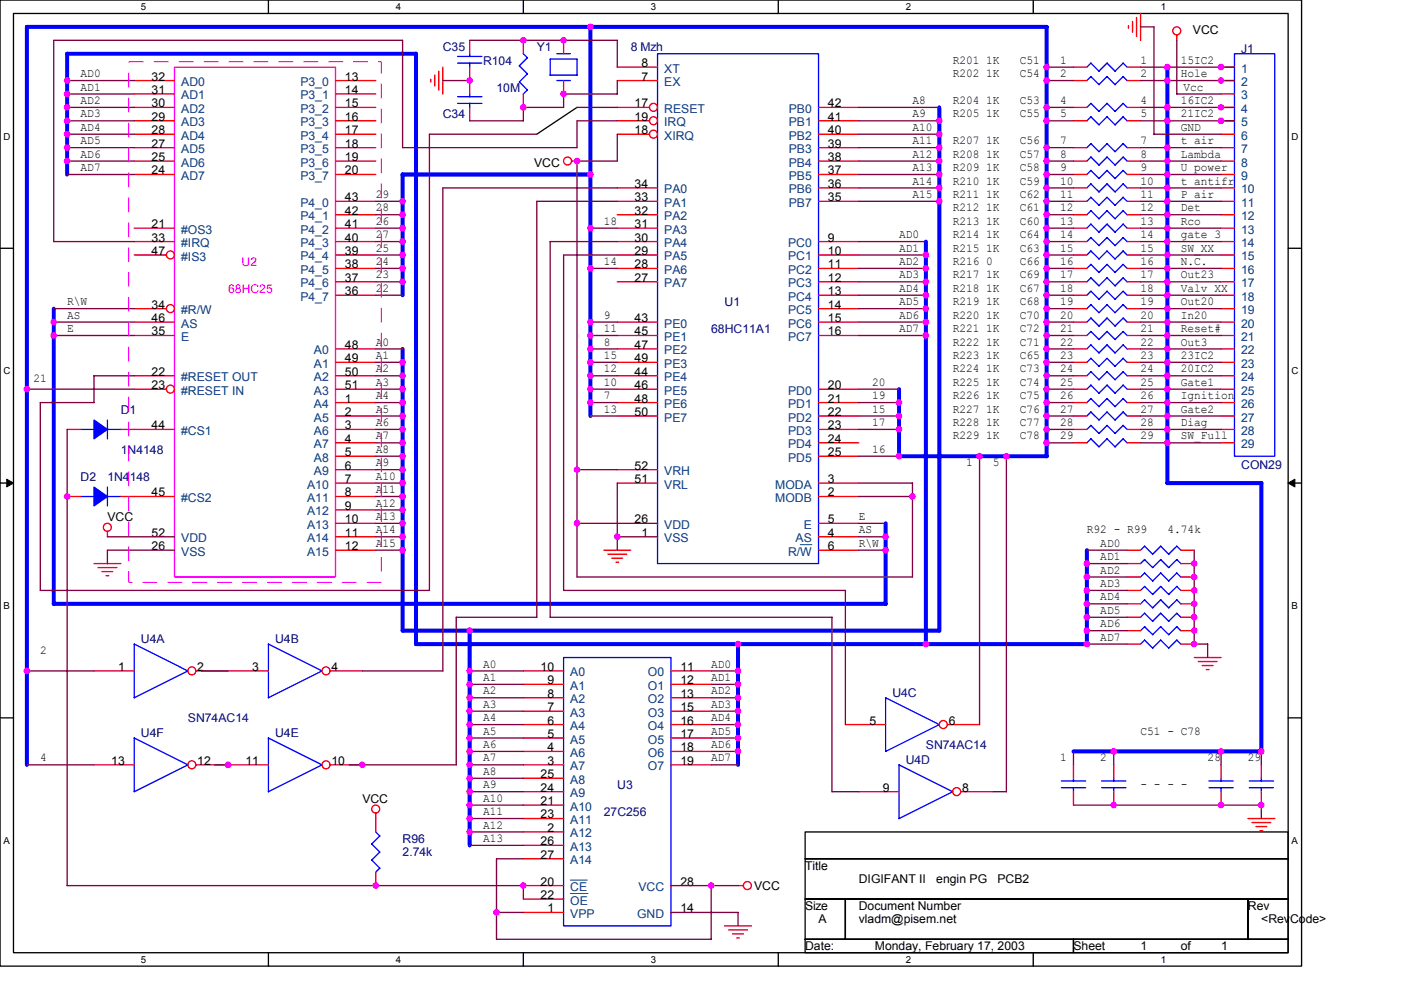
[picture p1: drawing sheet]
<svg xmlns="http://www.w3.org/2000/svg" width="297mm" height="210mm" viewBox="0 0 297 210" stroke-linecap="round" stroke-linejoin="round" font-family="sans-serif">
<path d="M0 0h276v204.8h-276zM2.9 2.9h270.2v199.1h-270.2z" fill="none" stroke="#000" stroke-width=".28"/>
<g fill="#fff">
<path d="M29.9 .3h1.1v2.3h-1.1z"/>
<path d="M29.9 202.3h1.1v2.3h-1.1z"/>
</g>
<path d="M56.9 0v2.9M56.9 202v2.8" fill="none" stroke="#000" stroke-width=".28"/>
<g fill="#fff">
<path d="M83.9 .3h1.2v2.3h-1.2z"/>
<path d="M83.9 202.3h1.2v2.3h-1.2z"/>
</g>
<path d="M111 0v2.9M111 202v2.8" fill="none" stroke="#000" stroke-width=".28"/>
<g fill="#fff">
<path d="M138 .3h1.1v2.3h-1.1z"/>
<path d="M138 202.3h1.1v2.3h-1.1z"/>
</g>
<path d="M165 0v2.9M165 202v2.8" fill="none" stroke="#000" stroke-width=".28"/>
<g fill="#fff">
<path d="M192 .3h1.2v2.3h-1.2z"/>
<path d="M192 202.3h1.2v2.3h-1.2z"/>
</g>
<path d="M219.1 0v2.9M219.1 202v2.8" fill="none" stroke="#000" stroke-width=".28"/>
<g fill="#fff">
<path d="M246.1 .3h1.1v2.3h-1.1z"/>
<path d="M246.1 202.3h1.1v2.3h-1.1z"/>
<path d="M.7 27.7h1.5v2.3h-1.5z"/>
<path d="M273.8 27.7h1.5v2.3h-1.5z"/>
<path d="M.7 77.5h1.5v2.3h-1.5z"/>
<path d="M273.8 77.5h1.5v2.3h-1.5z"/>
</g>
<path d="M0 52.6h2.9M273.1 52.6h2.9" fill="none" stroke="#000" stroke-width=".28"/>
<g fill="#fff">
<path d="M.7 127.3h1.4v2.3h-1.4z"/>
<path d="M273.8 127.3h1.4v2.3h-1.4z"/>
</g>
<path d="M0 102.4h2.9M273.1 102.4h2.9" fill="none" stroke="#000" stroke-width=".28"/>
<g fill="#000" stroke="#000" stroke-width=".21">
<path d="M1.4 101.6l1.5 .8-1.5 .8z" fill-rule="evenodd"/>
<path d="M273.1 102.4l1.4-.8v1.6z" fill-rule="evenodd"/>
</g>
<g fill="#fff">
<path d="M.7 177.1h1.4v2.3h-1.4z"/>
<path d="M273.8 177.1h1.4v2.3h-1.4z"/>
</g>
<path d="M122.4 22.8l-8.6 5.7M0 152.2h2.9M273.1 152.2h2.9M170.7 176.4h102.4v5.7h-102.4zM170.7 182.1h102.4v8.5h-102.4zM170.7 190.6h8.5v8.5h-8.5zM170.7 199.1h56.9v2.9h-56.9zM179.2 190.6h85.4v8.5h-85.4zM227.6 199.1h45.5v2.9h-45.5zM264.6 190.6h8.5v8.5h-8.5z" fill="none" stroke="#000" stroke-width=".28"/>
<g fill="none" stroke="#f00" stroke-width=".28">
<path d="M28.5 17.1h8.5M28.5 19.9h8.5M71.1 17.1h8.6M71.1 19.9h8.6M91.3 16.8v.6M92.2 15.9v2.3M93 15.1v4M93.9 14.2v5.7M99.6 8.5v2.9M99.6 14.2v5.7M111 8.5v2.9M111 19.9v2.9"/>
<path d="M119.5 8.5v2.9M119.5 17.1v2.8M130.9 17.1h8.5M130.9 14.2h8.5M227.6 17.1h2.8M227.6 14.2h2.8M239 17.1h2.8M239 14.2h2.8M239.3 5.4v.6M240.1 4.5v2.3M241 3.7v4M241.8 2.9v5.7"/>
<path d="M249.5 7.4v1.2M258.9 17.1h2.8M258.9 19.9h2.8M258.9 14.2h2.8M28.5 34.2h8.5M28.5 22.8h8.5M28.5 25.6h8.5M28.5 28.5h8.5M28.5 31.3h8.5M28.5 37h8.5M71.1 34.2h8.6M71.1 22.8h8.6"/>
<path d="M71.1 25.6h8.6M71.1 28.5h8.6M71.1 31.3h8.6M71.1 37h8.6M99.6 22.8v2.8M121.2 34.2h1.2M130.9 22.8h6.8M130.9 25.6h6.8M130.9 28.5h6.8M130.9 39.8h8.5M173.5 34.2h8.6M173.5 22.8h8.6"/>
<path d="M173.5 25.6h8.6M173.5 28.5h8.6M173.5 31.3h8.6M173.5 37h8.6M173.5 39.8h8.6M227.6 34.2h2.8M227.6 22.8h2.8M227.6 25.6h2.8M227.6 31.3h2.8M227.6 37h2.8M227.6 39.8h2.8M239 34.2h2.8"/>
<path d="M239 22.8h2.8M239 25.6h2.8M239 31.3h2.8M239 37h2.8M239 39.8h2.8M258.9 34.2h2.8M258.9 22.8h2.8M258.9 25.6h2.8M258.9 28.5h2.8M258.9 31.3h2.8M258.9 37h2.8M258.9 39.8h2.8"/>
<path d="M28.5 51.2h8.5M28.5 54.1h6.8M28.5 48.4h8.5M71.1 51.2h8.6M71.1 54.1h8.6M71.1 42.7h8.6M71.1 45.5h8.6M71.1 48.4h8.6M71.1 56.9h8.6M71.1 59.8h8.6M130.9 51.2h8.5M130.9 54.1h8.5"/>
<path d="M130.9 42.7h8.5M130.9 45.5h8.5M130.9 48.4h8.5M130.9 56.9h8.5M130.9 59.8h8.5M173.5 51.2h8.6M173.5 54.1h8.6M173.5 42.7h8.6M173.5 56.9h8.6M173.5 59.8h8.6M227.6 51.2h2.8M227.6 54.1h2.8"/>
<path d="M227.6 42.7h2.8M227.6 45.5h2.8M227.6 48.4h2.8M227.6 56.9h2.8M227.6 59.8h2.8M239 51.2h2.8M239 54.1h2.8M239 42.7h2.8M239 45.5h2.8M239 48.4h2.8M239 56.9h2.8M239 59.8h2.8"/>
<path d="M258.9 51.2h2.8M258.9 54.1h2.8M258.9 42.7h2.8M258.9 45.5h2.8M258.9 48.4h2.8M258.9 56.9h2.8M258.9 59.8h2.8M28.5 79.7h8.5M28.5 71.1h8.5M28.5 68.3h8.5M28.5 65.4h6.8M71.1 79.7h8.6"/>
<path d="M71.1 62.6h8.6M71.1 74h8.6M71.1 76.8h8.6M130.9 79.7h8.5M130.9 71.1h8.5M130.9 68.3h8.5M130.9 74h8.5M130.9 76.8h8.5M173.5 62.6h8.6M173.5 71.1h8.6M173.5 68.3h8.6M173.5 65.4h8.6"/>
<path d="M227.6 79.7h2.8M227.6 62.6h2.8M227.6 71.1h2.8M227.6 68.3h2.8M227.6 65.4h2.8M227.6 74h2.8M227.6 76.8h2.8M239 79.7h2.8M239 62.6h2.8M239 71.1h2.8M239 68.3h2.8M239 65.4h2.8"/>
<path d="M239 74h2.8M239 76.8h2.8M258.9 79.7h2.8M258.9 62.6h2.8M258.9 71.1h2.8M258.9 68.3h2.8M258.9 65.4h2.8M258.9 74h2.8M258.9 76.8h2.8M14.2 91h2.9M25.6 91h11.4M28.5 82.5h6.8"/>
<path d="M71.1 82.5h8.6M71.1 91h8.6M71.1 96.7h8.6M71.1 99.6h8.6M71.1 85.4h8.6M71.1 88.2h8.6M71.1 93.9h8.6M130.9 82.5h8.5M130.9 99.6h8.5M130.9 85.4h8.5M130.9 88.2h8.5M173.5 82.5h8.6"/>
<path d="M173.5 91h8.6M173.5 96.7h8.6M173.5 85.4h8.6M173.5 88.2h8.6M173.5 93.9h8.6M227.6 82.5h2.8M227.6 91h2.8M227.6 85.4h2.8M227.6 88.2h2.8M227.6 93.9h2.8M239 82.5h2.8M239 91h2.8"/>
<path d="M239 85.4h2.8M239 88.2h2.8M239 93.9h2.8M258.9 82.5h2.8M258.9 91h2.8M258.9 85.4h2.8M258.9 88.2h2.8M258.9 93.9h2.8M14.2 105.3h2.9M19.9 119.5h5.7M22.8 112.7v1.1M25.6 105.3h11.4"/>
<path d="M37 113.8h.1M37 116.6h.1M71.1 116.6h8.6M71.1 105.3h8.6M71.1 102.4h8.6M71.1 108.1h8.6M71.1 111h8.6M71.1 113.8h8.6M128 116.6h5.7M128.9 117.5h4M129.7 118.4h2.3M130.6 119.2h.6"/>
<path d="M130.9 102.4h8.5M139.4 111h.1M139.4 113.8h.1M173.5 116.6h8.6M173.5 105.3h8.6M173.5 102.4h8.6M173.5 111h8.6M173.5 113.8h8.6M239 116.6h2.8M239 119.5h2.8M250.4 116.6h2.8M250.4 119.5h2.8"/>
<path d="M20.8 120.3h4M21.6 121.2h2.3M22.5 122.1h.6M239 125.2h2.8M239 122.3h2.8M239 136.6h2.8M239 133.7h2.8M239 130.9h2.8M239 128h2.8M250.4 125.2h2.8M250.4 122.3h2.8M250.4 136.6h2.8"/>
<path d="M250.4 133.7h2.8M250.4 130.9h2.8M250.4 128h2.8M253.2 139.4h5.7M19.9 142.3h8.6M41.5 142.3h15.4M70 142.3h6.8M111 142.3h8.5M111 145.1h8.5M111 147.9h8.5M111 150.8h8.5M111 153.6h8.5"/>
<path d="M111 156.5h8.5M111 159.3h8.5M142.3 142.3h8.5M142.3 145.1h8.5M142.3 147.9h8.5M142.3 150.8h8.5M142.3 153.6h8.5M142.3 156.5h8.5M142.3 159.3h8.5M179.2 153.6h8.6M200.9 153.6h6.8M254.1 140.3h4"/>
<path d="M254.9 141.1h2.3M255.8 142h.5M19.9 162.2h8.6M41.5 162.2h15.4M70 162.2h6.8M79.7 172.4v4M111 173.5h8.5M111 162.2h8.5M111 165h8.5M111 167.9h8.5M111 170.7h8.5M111 176.4h8.5"/>
<path d="M111 179.2h8.5M142.3 162.2h8.5M182.1 167.9h8.5M203.7 167.9h6.8M227.6 162.2v2.8M227.6 167.9v2.8M236.1 162.2v2.8M236.1 167.9v2.8M258.9 162.2v2.8M258.9 167.9v2.8M264.6 173.5h5.7M265.4 174.4h4"/>
<path d="M266.3 175.2h2.3M267.1 176.1h.6M267.4 162.2v2.8M267.4 167.9v2.8M79.7 184.9v2.9M111 187.8h8.5M111 182.1h8.5M111 190.6h8.5M111 193.5h8.5M142.3 187.8h.1M142.3 193.5h.1M153.6 196.3h5.7"/>
<path d="M154.5 197.2h4M155.3 198h2.3M156.2 198.9h.6M156.5 187.8h1.1"/>
<circle cx="249.5" cy="6.5" r=".84"/>
<circle cx="120.3" cy="34.1" r=".84"/>
<circle cx="138.5" cy="25.6" r=".84"/>
<circle cx="138.5" cy="28.4" r=".84"/>
<circle cx="138.5" cy="22.8" r=".84"/>
<circle cx="36.1" cy="54.1" r=".84"/>
<circle cx="36.1" cy="65.4" r=".84"/>
<circle cx="36.1" cy="82.5" r=".84"/>
<circle cx="22.8" cy="111.8" r=".84"/>
<circle cx="40.7" cy="142.2" r=".84"/>
<circle cx="69.1" cy="142.2" r=".84"/>
<circle cx="200" cy="153.6" r=".84"/>
<circle cx="40.7" cy="162.2" r=".84"/>
<circle cx="69.1" cy="162.2" r=".84"/>
<circle cx="79.7" cy="171.5" r=".84"/>
<circle cx="202.8" cy="167.8" r=".84"/>
<circle cx="158.5" cy="187.8" r=".84"/>
</g>
<path d="M37 14.2h34.1v108.1h-34.1z" fill="none" stroke="#f0f" stroke-width=".28"/>
<g fill="none" stroke="#00f" stroke-width=".28">
<path d="M97 13.4h5.2M97 12h5.2M99.6 11.4v.6M99.6 13.4v.8M99.6 19.9v.6M110.1 14l1.7 1.7M111 11.4l.8 .9M111.8 12.2l-1.7 1.8M111.8 15.7l-1.7 1.7 1.7 1.7M111.8 19.1l-.9 .8M116.6 12.5h5.7l.1 3.4h-5.8v-3.4M118.1 17.1h2.8"/>
<path d="M118.1 11.4h2.8M139.4 11.4h34.1v108.1h-34.1zM230.4 17.1l.9-.9 1.7 1.7M231.3 13.4l-.9 .8M233 17.9l1.7-1.7 1.7 1.7M234.7 13.4l-1.7 1.7-1.7-1.7M238.1 13.4l.9 .8M238.1 13.4l-1.7 1.7-1.7-1.7M239 17.1l-.9-.9-1.7 1.7M261.7 11.4h8.6v85.3h-8.6zM97 21.9h5.2M97 20.5h5.2"/>
<path d="M99.6 21.9v.9M230.4 37l.9-.9 1.7 1.8 1.7-1.8 1.7 1.8 1.7-1.8 .9 .9M230.4 34.2l.9-.9 1.7 1.7M230.4 25.6l.9-.8 1.7 1.7M231.3 30.4l-.9 .9M231.3 39l-.9 .8M231.3 21.9l-.9 .9M233 35l1.7-1.7 1.7 1.7M233 26.5l1.7-1.7 1.7 1.7M234.7 30.4l-1.7 1.8-1.7-1.7M234.7 39l-1.7 1.7-1.7-1.7M234.7 21.9l-1.7 1.7-1.7-1.7"/>
<path d="M238.1 30.5l.9 .8M238.1 39l.9 .9M238.1 21.9l.9 .9M238.1 30.4l-1.7 1.8-1.7-1.7M238.1 39l-1.7 1.7-1.7-1.7M238.1 21.9l-1.7 1.7-1.7-1.7M239 34.2l-.9-.9-1.7 1.7M239 25.6l-.9-.8-1.7 1.7M230.4 42.7l.9-.9 1.7 1.7M230.4 51.2l.9-.8 1.7 1.7M230.4 45.5l.9-.8 1.7 1.7 1.7-1.7 1.7 1.7 1.7-1.7 .9 .8M230.4 54.1l.9-.9 1.7 1.7 1.7-1.7 1.7 1.7 1.7-1.7 .9 .9"/>
<path d="M230.4 59.8l.9-.9 1.7 1.7M231.3 47.5l-.9 .9M231.3 56l-.9 .9M233 43.5l1.7-1.7 1.7 1.7M233 52.1l1.7-1.7 1.7 1.7M234.7 47.5l-1.7 1.7-1.7-1.7M234.7 56l-1.7 1.8-1.7-1.7M238.1 47.5l.9 .9M238.1 56.1l.9 .8M238.1 47.5l-1.7 1.7-1.7-1.7M238.1 56l-1.7 1.8-1.7-1.7M239 42.7l-.9-.9-1.7 1.7"/>
<path d="M239 51.2l-.9-.8-1.7 1.7M239 59.8l-.9-.9-1.7 1.7M230.4 62.6l.9-.9 1.7 1.8 1.7-1.8 1.7 1.8 1.7-1.8 .9 .9M230.4 68.3l.9-.9 1.7 1.8M230.4 71.1l.9-.8 1.7 1.7 1.7-1.7 1.7 1.7 1.7-1.7 .9 .8M230.4 79.7l.9-.9 1.7 1.7 1.7-1.7 1.7 1.7 1.7-1.7 .9 .9M230.4 76.8l.9-.8 1.7 1.7M231.3 64.6l-.9 .8M231.3 73.1l-.9 .9M233 60.6l1.7-1.7 1.7 1.7M233 69.1l1.7-1.7 1.7 1.8M233 77.7l1.7-1.7 1.7 1.7"/>
<path d="M234.7 64.6l-1.7 1.7-1.7-1.7M234.7 73.1l-1.7 1.7-1.7-1.7M238.1 64.6l.9 .9M238.1 73.1l.9 .9M238.1 64.6l-1.7 1.7-1.7-1.7M238.1 73.1l-1.7 1.7-1.7-1.7M239 68.3l-.9-.9-1.7 1.7M239 76.8l-.9-.8-1.7 1.7M17.1 91h2.8M22.8 89.1v4M22.8 91h2.8M230.4 88.2l.9-.9 1.7 1.8 1.7-1.8 1.7 1.8 1.7-1.8 .9 .9"/>
<path d="M230.4 85.4l.9-.9 1.7 1.7M230.4 93.9l.9-.9 1.7 1.8M231.3 81.6l-.9 .9M231.3 90.2l-.9 .8M233 86.2l1.7-1.7 1.7 1.7M233 94.7l1.7-1.7 1.7 1.8M234.7 81.6l-1.7 1.8-1.7-1.7M234.7 90.2l-1.7 1.7-1.7-1.7M238.1 81.7l.9 .8M238.1 90.2l.9 .9M238.1 81.6l-1.7 1.8-1.7-1.7M238.1 90.2l-1.7 1.7-1.7-1.7"/>
<path d="M239 85.4l-.9-.9-1.7 1.7M239 93.9l-.9-.9-1.7 1.7M17.1 105.3h2.8M22.8 103.3v4M22.8 105.3h2.8M242.7 118.6l1.7 1.8M242.7 118.6l-.9 .9M242.7 115.8l-.9 .8M246.1 115.8l-1.7 1.7-1.7-1.7M249.5 115.8l.9 .9M249.5 115.8l-1.7 1.7-1.7-1.7M250.4 119.5l-.9-.9-1.7 1.7"/>
<path d="M28.5 136.6l11.4 5.7-11.5 5.7zM119.5 139.4h22.8v56.9h-22.8zM242.7 121.5l1.7 1.7 1.7-1.7 1.7 1.7 1.7-1.7 .9 .9M242.7 135.7l1.7 1.7M242.7 130l1.7 1.7 1.7-1.7 1.7 1.7 1.7-1.7 .9 .9M242.7 127.2l1.7 1.7M242.7 124.3l-.9 .9M242.7 121.5l-.9 .8M242.7 135.7l-.9 .9M242.7 132.9l-.9 .8M242.7 130l-.9 .9M242.7 127.2l-.9 .8"/>
<path d="M244.4 120.3l1.7-1.7 1.7 1.8M244.4 137.4l1.7-1.7 1.7 1.7M244.4 128.9l1.7-1.7 1.7 1.7M246.1 124.3l-1.7 1.7-1.7-1.7M246.1 132.9l-1.7 1.7-1.7-1.7M249.5 124.3l.9 .9M249.5 132.9l.9 .8M249.5 124.3l-1.7 1.7-1.7-1.7M249.5 132.9l-1.7 1.7-1.7-1.7M250.4 136.6l-.9-.9-1.7 1.7M250.4 128l-.9-.8-1.7 1.7M68.3 142.3l-11.4 5.7"/>
<path d="M68.3 142.3l-11.4-5.7v11.3M199.1 153.6l-11.3 5.7M199.2 153.6l-11.4-5.7v11.4M39.8 162.2l-11.3 5.7v-11.4l11.4 5.7M68.3 162.2l-11.4 5.7M68.3 162.2l-11.4-5.7v11.4M79.7 176.4l.8 .9-1.7 1.7 1.7 1.7M190.6 162.2l11.4 5.7-11.4 5.7zM225 167h5.2M225 165.6h5.2M227.6 165v.6M227.6 167v.9"/>
<path d="M233.6 167h5.1M233.6 165.6h5.1M236.1 165v.6M236.1 167v.9M256.3 167h5.2M256.3 165.6h5.2M258.9 165v.6M258.9 167v.9M264.9 167h5.1M264.9 165.6h5.1M267.4 165v.6M267.4 167v.9"/>
<path d="M78.8 182.4l1.7 1.7-.8 .8M80.5 180.7l-1.7 1.7"/>
</g>
<path d="M169.7 115.5h2.4M120.9 186.6h3.6M120.9 189.4h3.8" fill="none" stroke="#004080" stroke-width=".21"/>
<g fill="#00f" stroke="#00f" stroke-width=".28">
<path d="M19.9 103.3l2.9 2-2.9 2z" fill-rule="evenodd"/>
<path d="M19.9 89.1l2.9 1.9-2.9 2z" fill-rule="evenodd"/>
</g>
<g fill="none" stroke="#00f" stroke-width=".85">
<path d="M125.2 5.7v82.5M247.5 14.2v88.2M14.2 37v-25.6h74v125.2M125.2 37h-39.8v25.6M199.1 22.8l.1 110.9h-113.8v-59.7M196.3 51.2v85.4M11.4 65.4v62.6M190.6 82.5v14.2h31.3v-91h-216.2v156.5M187.8 110.9v17.1h-176.4M230.4 116.6v20M247.5 102.4h19.9M267.4 102.4v56.9"/>
<path d="M88.2 136.6h142.3M99.6 133.7v45.5M156.5 136.6v25.6M227.6 159.3h39.8"/>
</g>
<g fill="none" stroke="#800040" stroke-width=".28">
<path d="M14.2 19.9h14.3M14.2 17.1h14.3M85.4 8.5v22.8h37l-.1-5.7h8.6M85.4 8.5h-74v42.7M93.9 17.1h5.7M99.6 8.5h31.3v5.7M130.9 17.1v2.8h-11.4v2.9M221.9 17.1h5.7M221.9 14.2h5.7M241.8 5.7h2.9v22.8h14.2M241.8 17.1h19.9M241.8 14.2h19.9"/>
<path d="M249.5 8.5v11.4h9.4M14.2 37h14.3M14.2 34.2h14.3M14.2 31.3h14.3M14.2 28.5h14.3M14.2 22.8h14.3M14.2 25.6h14.3M99.6 25.6h11.4M113.8 28.5h-22.8l.1 96.7h-82.6v-39.8h11.4M119.5 22.8h-8.5v2.8M122.3 22.8h8.6M130.9 28.5v5.7"/>
<path d="M130.9 34.2h-8.6v88.1l71.2 .1v-20h-11.4M130.9 39.8h-37v102.5M182.1 37h17.1M182.1 34.2h17.1M182.1 31.3h17.1M182.1 28.5h17.1M182.1 22.8h17.1M182.1 25.6h17.1M182.1 39.8h17.1M221.9 37h5.7M221.9 34.2h5.7M221.9 31.3h5.7"/>
<path d="M221.9 22.8h5.7M221.9 25.6h5.7M221.9 39.8h5.7M241.8 37h17.1M241.8 34.2h17.1M241.8 31.3h17.1M241.8 22.8h19.9M241.8 25.6h19.9M241.8 39.8h17.1M11.4 51.2h17.1M79.7 42.7h5.7M79.7 45.5h5.7"/>
<path d="M79.7 48.4h5.7M79.7 51.2h5.7M79.7 54.1h5.7M79.7 56.9h5.7M79.7 59.8h5.7M125.2 48.4h5.7M125.2 56.9h5.7M130.9 51.2h-14.3v79.7h59.8v37h5.7M130.9 42.7h-17.1v88.2h-17.1v31.3M130.9 54.1h-11.4v71.1h59.7M182.1 42.7h17.1M182.1 51.2h14.2"/>
<path d="M182.1 54.1h14.2M182.1 56.9h14.2M182.1 59.8h14.2M221.9 42.7h5.7M221.9 45.5h5.7M221.9 48.4h5.7M221.9 51.2h5.7M221.9 54.1h5.7M221.9 56.9h5.7M221.9 59.8h5.7M241.8 42.7h17.1M241.8 45.5h17.1"/>
<path d="M241.8 48.4h17.1M241.8 51.2h17.1M241.8 54.1h17.1M241.8 56.9h17.1M241.8 59.8h17.1M11.4 65.4h17.1M11.4 68.3h17.1M11.4 71.1h17.1M28.5 79.7h-8.6v5.7M79.7 79.7h5.7M79.7 62.6h5.7M79.7 74h5.7"/>
<path d="M79.7 76.8h5.7M125.2 79.7h5.7M125.2 68.3h5.7M125.2 71.1h5.7M125.2 74h5.7M125.2 76.8h5.7M182.1 62.6h14.2M182.1 65.4h14.2M182.1 68.3h14.2M182.1 71.1h14.2M221.9 79.7h5.7M221.9 62.6h5.7"/>
<path d="M221.9 65.4h5.7M221.9 68.3h5.7M221.9 71.1h5.7M221.9 74h5.7M221.9 76.8h5.7M241.8 79.7h17.1M241.8 62.6h17.1M241.8 65.4h17.1M241.8 68.3h17.1M241.8 71.1h17.1M241.8 74h17.1M241.8 76.8h17.1"/>
<path d="M5.7 82.5h22.8M14.2 91v96.8h96.8M79.7 85.4h5.7M79.7 88.2h5.7M79.7 91h5.7M79.7 99.6h5.7M79.7 82.5h5.7M79.7 93.9h5.7M79.7 96.7h5.7M122.3 99.6h8.6M125.2 85.4h5.7M125.2 88.2h5.7"/>
<path d="M125.2 82.5h5.7M182.1 85.4h8.5M182.1 88.2h8.5M182.1 91h8.5M182.1 82.5h8.5M182.1 96.7h8.5M207.7 96.7v56.9M213.4 96.7v71.2h-2.9M221.9 85.4h5.7M221.9 88.2h5.7M221.9 91h5.7M221.9 82.5h5.7"/>
<path d="M221.9 93.9h5.7M241.8 85.4h17.1M241.8 88.2h17.1M241.8 91h17.1M241.8 82.5h17.1M241.8 93.9h17.1M22.8 113.8h14.2M37 116.6h-14.2v2.9M79.7 102.4h5.7M79.7 111h5.7M79.7 113.8h5.7M79.7 105.3h5.7"/>
<path d="M79.7 116.6h5.7M79.7 108.1h5.7M122.3 111h17.1M130.9 113.8h8.5M130.9 102.4v14.3M182.1 111h5.7M182.1 113.8h5.7M182.1 105.3h11.4M182.1 116.6h5.7M230.4 116.6h8.6M230.4 119.5h8.6M253.2 116.6v20"/>
<path d="M179.2 125.2v28.4M230.4 130.9h8.6M230.4 122.3h8.6M230.4 125.2h8.6M230.4 128h8.6M230.4 133.7h8.6M230.4 136.6h8.6M253.2 136.6h2.8v2.8M5.7 142.3h14.2M42.7 142.3h5.7M76.8 142.3h17.1M99.6 142.3h11.4"/>
<path d="M99.6 147.9h11.4M99.6 159.3h11.4M99.6 156.5h11.4M99.6 145.1h11.4M99.6 150.8h11.4M99.6 153.6h11.4M150.8 142.3h5.7M150.8 147.9h5.7M150.8 159.3h5.7M150.8 156.5h5.7M150.8 145.1h5.7M150.8 150.8h5.7"/>
<path d="M150.8 153.6h5.7M227.6 159.3v2.9M236.1 159.3v2.9M258.9 159.3v2.9M267.4 159.3v2.9M5.7 162.2h14.2M45.5 162.2h2.9M74 162.2h22.7M99.6 162.2h11.4M99.6 176.4h11.4M99.6 170.7h11.4M99.6 165h11.4"/>
<path d="M99.6 173.5h11.4M99.6 167.9h11.4M99.6 179.2h11.4M150.8 162.2h5.7M227.6 170.7h39.8M267.4 170.7v2.9M105.3 193.5h5.7M111 187.8v2.8M111 182.1h-5.7v17.1l45.5-.1v-11.3M142.3 187.8h14.2M142.3 193.5h14.2v2.8"/>
</g>
<path d="M27.3 13.1h53.5v110.4h-53.5z" fill="none" stroke="#f0f" stroke-width=".21" stroke-dasharray="3.2 2.1" stroke-linecap="butt"/>
<g fill="#f0f" stroke="#f0f" stroke-width=".28">
<circle cx="85.3" cy="110.9" r=".57"/>
<circle cx="48.4" cy="162.2" r=".57"/>
<circle cx="258.9" cy="14.2" r=".57"/>
<circle cx="258.9" cy="17.1" r=".57"/>
<circle cx="258.9" cy="22.8" r=".57"/>
<circle cx="258.9" cy="25.6" r=".57"/>
<circle cx="267.4" cy="170.7" r=".57"/>
<circle cx="221.9" cy="82.5" r=".57"/>
<circle cx="221.9" cy="85.3" r=".57"/>
<circle cx="221.9" cy="88.2" r=".57"/>
<circle cx="99.6" cy="17.1" r=".57"/>
<circle cx="79.7" cy="187.8" r=".57"/>
<circle cx="14.2" cy="105.3" r=".57"/>
<circle cx="119.5" cy="8.5" r=".57"/>
<circle cx="122.3" cy="99.6" r=".57"/>
<circle cx="122.3" cy="110.9" r=".57"/>
<circle cx="119.5" cy="19.9" r=".57"/>
<circle cx="193.4" cy="105.3" r=".57"/>
<circle cx="130.9" cy="113.8" r=".57"/>
<circle cx="122.3" cy="34.1" r=".57"/>
<circle cx="110.9" cy="22.8" r=".57"/>
<circle cx="76.8" cy="162.2" r=".57"/>
<circle cx="236.1" cy="170.7" r=".57"/>
<circle cx="258.9" cy="170.7" r=".57"/>
<circle cx="110.9" cy="8.5" r=".57"/>
<circle cx="187.8" cy="113.8" r=".57"/>
<circle cx="187.8" cy="116.6" r=".57"/>
<circle cx="105.3" cy="193.4" r=".57"/>
<circle cx="150.8" cy="187.8" r=".57"/>
<circle cx="85.3" cy="108.1" r=".57"/>
<circle cx="230.4" cy="119.5" r=".57"/>
<circle cx="253.2" cy="119.5" r=".57"/>
<circle cx="253.2" cy="122.3" r=".57"/>
<circle cx="253.2" cy="125.2" r=".57"/>
<circle cx="253.2" cy="128" r=".57"/>
<circle cx="253.2" cy="130.9" r=".57"/>
<circle cx="253.2" cy="133.7" r=".57"/>
<circle cx="253.2" cy="136.6" r=".57"/>
<circle cx="110.9" cy="187.8" r=".57"/>
<circle cx="85.3" cy="99.6" r=".57"/>
<circle cx="156.5" cy="136.6" r=".57"/>
<circle cx="99.6" cy="142.2" r=".57"/>
<circle cx="85.3" cy="88.2" r=".57"/>
<circle cx="156.5" cy="142.2" r=".57"/>
<circle cx="247.5" cy="25.6" r=".57"/>
<circle cx="236.1" cy="159.3" r=".57"/>
<circle cx="247.5" cy="22.8" r=".57"/>
<circle cx="247.5" cy="31.3" r=".57"/>
<circle cx="247.5" cy="14.2" r=".57"/>
<circle cx="247.5" cy="17.1" r=".57"/>
<circle cx="247.5" cy="34.1" r=".57"/>
<circle cx="247.5" cy="37" r=".57"/>
<circle cx="247.5" cy="39.8" r=".57"/>
<circle cx="247.5" cy="42.7" r=".57"/>
<circle cx="247.5" cy="45.5" r=".57"/>
<circle cx="247.5" cy="48.4" r=".57"/>
<circle cx="247.5" cy="51.2" r=".57"/>
<circle cx="247.5" cy="54.1" r=".57"/>
<circle cx="247.5" cy="56.9" r=".57"/>
<circle cx="247.5" cy="59.7" r=".57"/>
<circle cx="247.5" cy="62.6" r=".57"/>
<circle cx="247.5" cy="65.4" r=".57"/>
<circle cx="247.5" cy="68.3" r=".57"/>
<circle cx="247.5" cy="71.1" r=".57"/>
<circle cx="247.5" cy="74" r=".57"/>
<circle cx="247.5" cy="76.8" r=".57"/>
<circle cx="247.5" cy="79.7" r=".57"/>
<circle cx="247.5" cy="82.5" r=".57"/>
<circle cx="247.5" cy="85.3" r=".57"/>
<circle cx="247.5" cy="88.2" r=".57"/>
<circle cx="247.5" cy="91" r=".57"/>
<circle cx="247.5" cy="93.9" r=".57"/>
<circle cx="258.9" cy="159.3" r=".57"/>
<circle cx="267.4" cy="159.3" r=".57"/>
<circle cx="221.9" cy="14.2" r=".57"/>
<circle cx="221.9" cy="79.7" r=".57"/>
<circle cx="221.9" cy="65.4" r=".57"/>
<circle cx="125.2" cy="5.7" r=".57"/>
<circle cx="221.9" cy="51.2" r=".57"/>
<circle cx="221.9" cy="59.7" r=".57"/>
<circle cx="85.3" cy="105.3" r=".57"/>
<circle cx="99.6" cy="150.8" r=".57"/>
<circle cx="14.2" cy="34.1" r=".57"/>
<circle cx="221.9" cy="91" r=".57"/>
<circle cx="5.7" cy="142.2" r=".57"/>
<circle cx="11.4" cy="68.3" r=".57"/>
<circle cx="221.9" cy="31.3" r=".57"/>
<circle cx="221.9" cy="74" r=".57"/>
<circle cx="85.3" cy="82.5" r=".57"/>
<circle cx="14.2" cy="22.8" r=".57"/>
<circle cx="99.6" cy="167.8" r=".57"/>
<circle cx="156.5" cy="153.6" r=".57"/>
<circle cx="99.6" cy="162.2" r=".57"/>
<circle cx="221.9" cy="39.8" r=".57"/>
<circle cx="5.7" cy="82.5" r=".57"/>
<circle cx="85.3" cy="113.8" r=".57"/>
<circle cx="221.9" cy="45.5" r=".57"/>
<circle cx="221.9" cy="22.8" r=".57"/>
<circle cx="14.2" cy="28.4" r=".57"/>
<circle cx="156.5" cy="156.5" r=".57"/>
<circle cx="196.3" cy="54.1" r=".57"/>
<circle cx="199.1" cy="34.1" r=".57"/>
<circle cx="125.2" cy="79.7" r=".57"/>
<circle cx="85.3" cy="85.3" r=".57"/>
<circle cx="99.6" cy="159.3" r=".57"/>
<circle cx="190.6" cy="88.2" r=".57"/>
<circle cx="199.1" cy="28.4" r=".57"/>
<circle cx="99.6" cy="145.1" r=".57"/>
<circle cx="85.3" cy="93.9" r=".57"/>
<circle cx="99.6" cy="156.5" r=".57"/>
<circle cx="221.9" cy="71.1" r=".57"/>
<circle cx="221.9" cy="25.6" r=".57"/>
<circle cx="125.2" cy="82.5" r=".57"/>
<circle cx="99.6" cy="170.7" r=".57"/>
<circle cx="190.6" cy="91" r=".57"/>
<circle cx="196.3" cy="136.6" r=".57"/>
<circle cx="196.3" cy="65.4" r=".57"/>
<circle cx="99.6" cy="173.5" r=".57"/>
<circle cx="85.3" cy="79.7" r=".57"/>
<circle cx="221.9" cy="56.9" r=".57"/>
<circle cx="156.5" cy="145.1" r=".57"/>
<circle cx="85.3" cy="116.6" r=".57"/>
<circle cx="125.2" cy="85.3" r=".57"/>
<circle cx="190.6" cy="96.7" r=".57"/>
<circle cx="14.2" cy="25.6" r=".57"/>
<circle cx="221.9" cy="93.9" r=".57"/>
<circle cx="190.6" cy="85.3" r=".57"/>
<circle cx="196.3" cy="68.3" r=".57"/>
<circle cx="196.3" cy="62.6" r=".57"/>
<circle cx="199.1" cy="31.3" r=".57"/>
<circle cx="125.2" cy="71.1" r=".57"/>
<circle cx="221.9" cy="76.8" r=".57"/>
<circle cx="156.5" cy="159.3" r=".57"/>
<circle cx="125.2" cy="37" r=".57"/>
<circle cx="125.2" cy="68.3" r=".57"/>
<circle cx="207.7" cy="96.7" r=".57"/>
<circle cx="99.6" cy="133.7" r=".57"/>
<circle cx="221.9" cy="37" r=".57"/>
<circle cx="221.9" cy="54.1" r=".57"/>
<circle cx="221.9" cy="48.4" r=".57"/>
<circle cx="213.4" cy="96.7" r=".57"/>
<circle cx="156.5" cy="150.8" r=".57"/>
<circle cx="199.1" cy="25.6" r=".57"/>
<circle cx="85.3" cy="91" r=".57"/>
<circle cx="199.1" cy="42.7" r=".57"/>
<circle cx="199.1" cy="39.8" r=".57"/>
<circle cx="99.6" cy="176.4" r=".57"/>
<circle cx="99.6" cy="165" r=".57"/>
<circle cx="221.9" cy="42.7" r=".57"/>
<circle cx="85.3" cy="76.8" r=".57"/>
<circle cx="221.9" cy="68.3" r=".57"/>
<circle cx="125.2" cy="56.9" r=".57"/>
<circle cx="125.2" cy="76.8" r=".57"/>
<circle cx="14.2" cy="19.9" r=".57"/>
<circle cx="85.3" cy="102.4" r=".57"/>
<circle cx="14.2" cy="31.3" r=".57"/>
<circle cx="99.6" cy="153.6" r=".57"/>
<circle cx="99.6" cy="147.9" r=".57"/>
<circle cx="196.3" cy="59.7" r=".57"/>
<circle cx="125.2" cy="74" r=".57"/>
<circle cx="196.3" cy="56.9" r=".57"/>
<circle cx="199.1" cy="37" r=".57"/>
<circle cx="156.5" cy="147.9" r=".57"/>
<circle cx="14.2" cy="17.1" r=".57"/>
<circle cx="221.9" cy="17.1" r=".57"/>
<circle cx="221.9" cy="62.6" r=".57"/>
<circle cx="221.9" cy="34.1" r=".57"/>
<circle cx="196.3" cy="71.1" r=".57"/>
<circle cx="11.4" cy="71.1" r=".57"/>
<circle cx="85.3" cy="59.7" r=".57"/>
<circle cx="125.2" cy="48.4" r=".57"/>
<circle cx="85.3" cy="42.7" r=".57"/>
<circle cx="85.3" cy="45.5" r=".57"/>
<circle cx="85.3" cy="48.4" r=".57"/>
<circle cx="85.3" cy="51.2" r=".57"/>
<circle cx="85.3" cy="54.1" r=".57"/>
<circle cx="85.3" cy="56.9" r=".57"/>
<circle cx="85.3" cy="96.7" r=".57"/>
<circle cx="230.4" cy="125.2" r=".57"/>
<circle cx="230.4" cy="128" r=".57"/>
<circle cx="230.4" cy="130.9" r=".57"/>
<circle cx="230.4" cy="133.7" r=".57"/>
<circle cx="230.4" cy="136.6" r=".57"/>
<circle cx="230.4" cy="122.3" r=".57"/>
</g>
<g font-size="2.6" fill="#000080">
<text x="93.9" y="10.9">C35</text>
<text x="113.8" y="10.9">Y1</text>
<text x="133.7" y="10.9">8 Mzh</text>
<text x="263.2" y="11.2">J1</text>
<text x="102.4" y="13.7">R104</text>
<text x="105.3" y="19.4">10M</text>
<text x="93.9" y="25.1">C34</text>
<text x="153.6" y="64.9">U1</text>
<text x="150.8" y="70.6">68HC11A1</text>
<text x="25.6" y="87.7">D1</text>
<text x="17.1" y="101.9">D2</text>
<text x="22.8" y="101.9">1N4148</text>
<text x="25.6" y="96.2">1N4148</text>
<text x="263.2" y="99.3">CON29</text>
<text x="29.9" y="136.3">U4A</text>
<text x="58.3" y="136.3">U4B</text>
<text x="189.2" y="147.7">U4C</text>
<text x="39.8" y="153.1">SN74AC14</text>
<text x="29.9" y="156.2">U4F</text>
<text x="58.3" y="156.2">U4E</text>
<text x="192" y="161.9">U4D</text>
<text x="196.3" y="158.8">SN74AC14</text>
<text x="130.9" y="167.3">U3</text>
<text x="128" y="173">27C256</text>
<text x="85.4" y="178.7">R96</text>
<text x="85.4" y="181.6">2.74k</text>
</g>
<g font-size="2.6">
<text x="252.9" y="7.2">VCC</text>
<text x="17.1" y="16.4">AD0</text>
<text x="32.1" y="17.1">32</text>
<text x="73.1" y="17.1">13</text>
<text x="136" y="14.2">8</text>
<text x="136" y="17.1">7</text>
<text x="202" y="13.5">R201 1K</text>
<text x="202" y="16.4">R202 1K</text>
<text x="216.2" y="13.5">C51</text>
<text x="216.2" y="16.4">C54</text>
<text x="224.8" y="13.5">1</text>
<text x="224.8" y="16.4">2</text>
<text x="241.8" y="13.5">1</text>
<text x="241.8" y="16.4">2</text>
<text x="250.4" y="16.4">Hole</text>
<text x="250.4" y="13.5">15IC2</text>
<text x="17.1" y="22.1">AD2</text>
<text x="17.1" y="19.2">AD1</text>
<text x="32.1" y="22.8">30</text>
<text x="32.1" y="19.9">31</text>
<text x="73.1" y="19.9">14</text>
<text x="73.1" y="22.8">15</text>
<text x="134.5" y="22.8">17</text>
<text x="175.5" y="22.8">42</text>
<text x="193.5" y="22.1">A8</text>
<text x="202" y="22.1">R204 1K</text>
<text x="216.2" y="22.1">C53</text>
<text x="224.8" y="22.1">4</text>
<text x="241.8" y="22.1">4</text>
<text x="250.4" y="22.1">16IC2</text>
<text x="250.9" y="19.2">Vcc</text>
<text x="17.1" y="24.9">AD3</text>
<text x="17.1" y="27.7">AD4</text>
<text x="32.1" y="28.4">28</text>
<text x="32.1" y="25.6">29</text>
<text x="73.1" y="25.6">16</text>
<text x="73.1" y="28.4">17</text>
<text x="134.5" y="25.6">19</text>
<text x="134.5" y="28.4">18</text>
<text x="175.5" y="25.6">41</text>
<text x="175.5" y="28.4">40</text>
<text x="193.5" y="24.9">A9</text>
<text x="193.5" y="27.7">A10</text>
<text x="202" y="24.9">R205 1K</text>
<text x="216.2" y="24.9">C55</text>
<text x="224.8" y="24.9">5</text>
<text x="241.8" y="24.9">5</text>
<text x="250.4" y="24.9">21IC2</text>
<text x="250.4" y="27.7">GND</text>
<text x="17.1" y="33.4">AD6</text>
<text x="17.1" y="30.6">AD5</text>
<text x="32.1" y="34.1">25</text>
<text x="32.1" y="31.3">27</text>
<text x="73.1" y="31.3">18</text>
<text x="73.1" y="34.1">19</text>
<text x="113.2" y="35.3">VCC</text>
<text x="175.5" y="31.3">39</text>
<text x="175.5" y="34.1">38</text>
<text x="193.5" y="30.6">A11</text>
<text x="193.5" y="33.4">A12</text>
<text x="202" y="30.6">R207 1K</text>
<text x="202" y="33.4">R208 1K</text>
<text x="216.2" y="30.6">C56</text>
<text x="216.2" y="33.4">C57</text>
<text x="224.8" y="30.6">7</text>
<text x="224.8" y="33.4">8</text>
<text x="241.8" y="30.6">7</text>
<text x="241.8" y="33.4">8</text>
<text x="250.4" y="30.6">t air</text>
<text x="250.4" y="33.4">Lambda</text>
<text x="17.1" y="36.3">AD7</text>
<text x="32.1" y="37">24</text>
<text x="73.1" y="37">20</text>
<text x="79.7" y="42">29</text>
<text x="134.5" y="39.8">34</text>
<text x="175.5" y="37">37</text>
<text x="175.5" y="39.8">36</text>
<text x="193.5" y="36.3">A13</text>
<text x="193.5" y="39.1">A14</text>
<text x="193.5" y="42">A15</text>
<text x="202" y="42">R211 1K</text>
<text x="202" y="36.3">R209 1K</text>
<text x="202" y="39.1">R210 1K</text>
<text x="216.2" y="36.3">C58</text>
<text x="216.2" y="39.1">C59</text>
<text x="216.2" y="42">C62</text>
<text x="224.8" y="36.3">9</text>
<text x="224.8" y="39.1">10</text>
<text x="224.8" y="42">11</text>
<text x="241.8" y="36.3">9</text>
<text x="241.8" y="39.1">10</text>
<text x="241.8" y="42">11</text>
<text x="250.4" y="36.3">U power</text>
<text x="250.4" y="39.1">t antifr</text>
<text x="250.4" y="42">P air</text>
<text x="73.1" y="42.7">43</text>
<text x="73.1" y="45.5">42</text>
<text x="79.7" y="44.8">28</text>
<text x="79.7" y="47.7">26</text>
<text x="128" y="47.7">18</text>
<text x="134.5" y="42.7">33</text>
<text x="134.5" y="45.5">32</text>
<text x="175.5" y="42.7">35</text>
<text x="202" y="47.7">R213 1K</text>
<text x="202" y="44.8">R212 1K</text>
<text x="216.2" y="44.8">C61</text>
<text x="216.2" y="47.7">C60</text>
<text x="224.8" y="44.8">12</text>
<text x="224.8" y="47.7">13</text>
<text x="241.8" y="44.8">12</text>
<text x="241.8" y="47.7">13</text>
<text x="250.4" y="44.8">Det</text>
<text x="250.4" y="47.7">Rco</text>
<text x="32.1" y="51.2">33</text>
<text x="32.1" y="48.4">21</text>
<text x="73.1" y="48.4">41</text>
<text x="73.1" y="51.2">40</text>
<text x="79.7" y="50.5">27</text>
<text x="79.7" y="53.3">25</text>
<text x="134.5" y="51.2">30</text>
<text x="134.5" y="48.4">31</text>
<text x="175.5" y="51.2">9</text>
<text x="190.6" y="53.3">AD1</text>
<text x="190.6" y="50.5">AD0</text>
<text x="202" y="53.3">R215 1K</text>
<text x="202" y="50.5">R214 1K</text>
<text x="216.2" y="50.5">C64</text>
<text x="216.2" y="53.4">C63</text>
<text x="224.8" y="50.5">14</text>
<text x="224.8" y="53.4">15</text>
<text x="241.8" y="50.5">14</text>
<text x="241.8" y="53.4">15</text>
<text x="250.4" y="50.5">gate 3</text>
<text x="250.4" y="53.4">SW_XX</text>
<text x="32.1" y="54.1">47</text>
<text x="73.1" y="54.1">39</text>
<text x="73.1" y="56.9">38</text>
<text x="73.1" y="59.7">37</text>
<text x="79.7" y="56.2">24</text>
<text x="79.7" y="59">23</text>
<text x="128" y="56.2">14</text>
<text x="134.5" y="59.7">27</text>
<text x="134.5" y="56.9">28</text>
<text x="134.5" y="54.1">29</text>
<text x="175.5" y="54.1">10</text>
<text x="175.5" y="56.9">11</text>
<text x="175.5" y="59.7">12</text>
<text x="190.6" y="56.2">AD2</text>
<text x="190.6" y="59">AD3</text>
<text x="202" y="59">R217 1K</text>
<text x="202" y="56.2">R216 0</text>
<text x="216.2" y="56.2">C66</text>
<text x="216.2" y="59">C69</text>
<text x="224.8" y="56.2">16</text>
<text x="224.8" y="59">17</text>
<text x="241.8" y="56.2">16</text>
<text x="241.8" y="59">17</text>
<text x="250.4" y="56.2">N.C.</text>
<text x="250.4" y="59">Out23</text>
<text x="14.2" y="64.7">R\W</text>
<text x="32.1" y="65.4">34</text>
<text x="73.1" y="62.6">36</text>
<text x="79.7" y="61.9">22</text>
<text x="175.5" y="62.6">13</text>
<text x="175.5" y="65.4">14</text>
<text x="190.6" y="61.9">AD4</text>
<text x="190.6" y="64.7">AD5</text>
<text x="202" y="61.9">R218 1K</text>
<text x="202" y="64.7">R219 1K</text>
<text x="216.2" y="61.9">C67</text>
<text x="216.2" y="64.7">C68</text>
<text x="224.8" y="61.9">18</text>
<text x="224.8" y="64.7">19</text>
<text x="241.8" y="61.9">18</text>
<text x="241.8" y="64.7">19</text>
<text x="250.4" y="61.9">Valv XX</text>
<text x="250.4" y="64.7">Out20</text>
<text x="14.2" y="70.4">E</text>
<text x="14.2" y="67.6">AS</text>
<text x="32.1" y="71.1">35</text>
<text x="32.1" y="68.3">46</text>
<text x="128" y="67.6">9</text>
<text x="128" y="70.4">11</text>
<text x="134.5" y="68.3">43</text>
<text x="134.5" y="71.1">45</text>
<text x="175.5" y="68.3">15</text>
<text x="175.5" y="71.1">16</text>
<text x="190.6" y="67.6">AD6</text>
<text x="190.6" y="70.4">AD7</text>
<text x="202" y="67.6">R220 1K</text>
<text x="202" y="70.4">R221 1K</text>
<text x="216.2" y="67.6">C70</text>
<text x="216.2" y="70.4">C72</text>
<text x="224.8" y="67.6">20</text>
<text x="224.8" y="70.4">21</text>
<text x="241.8" y="67.6">20</text>
<text x="241.8" y="70.4">21</text>
<text x="250.4" y="67.6">In20</text>
<text x="250.4" y="70.4">Reset#</text>
<text x="73.1" y="74">48</text>
<text x="73.1" y="76.8">49</text>
<text x="79.7" y="73.3">A0</text>
<text x="79.7" y="76.1">A1</text>
<text x="128" y="73.3">8</text>
<text x="128" y="76.1">15</text>
<text x="134.5" y="74">47</text>
<text x="134.5" y="76.8">49</text>
<text x="202" y="76.1">R223 1K</text>
<text x="202" y="73.3">R222 1K</text>
<text x="216.2" y="73.3">C71</text>
<text x="216.2" y="76.1">C65</text>
<text x="224.8" y="73.3">22</text>
<text x="224.8" y="76.1">23</text>
<text x="241.8" y="73.3">22</text>
<text x="241.8" y="76.1">23</text>
<text x="250.4" y="73.3">Out3</text>
<text x="250.4" y="76.1">23IC2</text>
<text x="7.1" y="80.9">21</text>
<text x="32.1" y="79.7">22</text>
<text x="32.1" y="82.5">23</text>
<text x="73.1" y="79.7">50</text>
<text x="73.1" y="82.5">51</text>
<text x="79.7" y="79">A2</text>
<text x="79.7" y="81.8">A3</text>
<text x="128" y="79">12</text>
<text x="128" y="81.8">10</text>
<text x="134.5" y="79.7">44</text>
<text x="134.5" y="82.5">46</text>
<text x="175.5" y="82.5">20</text>
<text x="184.9" y="81.8">20</text>
<text x="202" y="81.8">R225 1K</text>
<text x="202" y="79">R224 1K</text>
<text x="216.2" y="79">C73</text>
<text x="216.2" y="81.8">C74</text>
<text x="224.8" y="79">24</text>
<text x="224.8" y="81.8">25</text>
<text x="241.8" y="79">24</text>
<text x="241.8" y="81.8">25</text>
<text x="250.4" y="81.8">Gate1</text>
<text x="250.4" y="79">20IC2</text>
<text x="73.1" y="85.3">1</text>
<text x="73.1" y="88.2">2</text>
<text x="79.7" y="84.6">A4</text>
<text x="79.7" y="87.5">A5</text>
<text x="128" y="84.6">7</text>
<text x="128" y="87.5">13</text>
<text x="134.5" y="85.3">48</text>
<text x="134.5" y="88.2">50</text>
<text x="175.5" y="85.3">21</text>
<text x="175.5" y="88.2">22</text>
<text x="184.9" y="84.6">19</text>
<text x="184.9" y="87.5">15</text>
<text x="202" y="87.5">R227 1K</text>
<text x="202" y="84.6">R226 1K</text>
<text x="216.2" y="84.6">C75</text>
<text x="216.2" y="87.5">C76</text>
<text x="224.8" y="84.6">26</text>
<text x="224.8" y="87.5">27</text>
<text x="241.8" y="87.5">27</text>
<text x="241.8" y="84.6">26</text>
<text x="250.4" y="84.6">Ignition</text>
<text x="250.4" y="87.5">Gate2</text>
<text x="32.1" y="91">44</text>
<text x="73.1" y="91">3</text>
<text x="73.1" y="93.9">4</text>
<text x="79.7" y="90.3">A6</text>
<text x="79.7" y="93.2">A7</text>
<text x="175.5" y="91">23</text>
<text x="175.5" y="93.9">24</text>
<text x="184.9" y="90.3">17</text>
<text x="202" y="90.3">R228 1K</text>
<text x="202" y="93.2">R229 1K</text>
<text x="216.2" y="90.3">C77</text>
<text x="216.2" y="93.2">C78</text>
<text x="224.8" y="90.3">28</text>
<text x="224.8" y="93.2">29</text>
<text x="241.8" y="90.3">28</text>
<text x="241.8" y="93.2">29</text>
<text x="250.4" y="90.3">Diag</text>
<text x="250.4" y="93.2">SW_Full</text>
<text x="73.1" y="96.7">5</text>
<text x="73.1" y="99.6">6</text>
<text x="79.7" y="96">A8</text>
<text x="79.7" y="101.7">A10</text>
<text x="79.7" y="98.9">A9</text>
<text x="134.5" y="99.6">52</text>
<text x="175.5" y="96.7">25</text>
<text x="184.9" y="96">16</text>
<text x="204.8" y="98.9">1</text>
<text x="210.5" y="98.9">5</text>
<text x="32.1" y="105.3">45</text>
<text x="73.1" y="102.4">7</text>
<text x="73.1" y="105.3">8</text>
<text x="79.7" y="107.4">A12</text>
<text x="79.7" y="104.6">A11</text>
<text x="134.5" y="102.4">51</text>
<text x="175.5" y="102.4">3</text>
<text x="175.5" y="105.3">2</text>
<text x="22.8" y="110.4">VCC</text>
<text x="32.1" y="113.8">52</text>
<text x="73.1" y="108.1">9</text>
<text x="73.1" y="110.9">10</text>
<text x="73.1" y="113.8">11</text>
<text x="79.7" y="110.2">A13</text>
<text x="79.7" y="113.1">A14</text>
<text x="134.5" y="110.9">26</text>
<text x="136" y="113.8">1</text>
<text x="175.5" y="110.9">5</text>
<text x="175.5" y="113.8">4</text>
<text x="182.1" y="110.2">E</text>
<text x="182.1" y="113.1">AS</text>
<text x="230.4" y="113.1">R92 - R99</text>
<text x="247.5" y="113.1">4.74k</text>
<text x="32.1" y="116.6">26</text>
<text x="73.1" y="116.6">12</text>
<text x="79.7" y="115.9">A15</text>
<text x="175.5" y="116.6">6</text>
<text x="182.1" y="115.9">R\W</text>
<text x="233.3" y="115.9">AD0</text>
<text x="233.3" y="118.8">AD1</text>
<text x="233.3" y="124.5">AD3</text>
<text x="233.3" y="121.6">AD2</text>
<text x="233.3" y="127.3">AD4</text>
<text x="233.3" y="130.2">AD5</text>
<text x="233.3" y="135.8">AD7</text>
<text x="233.3" y="133">AD6</text>
<text x="8.5" y="138.7">2</text>
<text x="25" y="142.2">1</text>
<text x="41.8" y="142.2">2</text>
<text x="53.5" y="142.2">3</text>
<text x="70.3" y="142.2">4</text>
<text x="102.4" y="141.5">A0</text>
<text x="114.6" y="142.2">10</text>
<text x="144.2" y="142.2">11</text>
<text x="150.8" y="141.5">AD0</text>
<text x="102.4" y="144.4">A1</text>
<text x="102.4" y="147.2">A2</text>
<text x="116.1" y="145.1">9</text>
<text x="116.1" y="147.9">8</text>
<text x="144.2" y="145.1">12</text>
<text x="144.2" y="147.9">13</text>
<text x="150.8" y="147.2">AD2</text>
<text x="150.8" y="144.4">AD1</text>
<text x="102.4" y="150.1">A3</text>
<text x="102.4" y="152.9">A4</text>
<text x="102.4" y="155.8">A5</text>
<text x="116.1" y="150.8">7</text>
<text x="116.1" y="153.6">6</text>
<text x="144.2" y="150.8">15</text>
<text x="144.2" y="153.6">16</text>
<text x="150.8" y="152.9">AD4</text>
<text x="150.8" y="155.8">AD5</text>
<text x="150.8" y="150.1">AD3</text>
<text x="184.3" y="153.6">5</text>
<text x="201.1" y="153.6">6</text>
<text x="241.8" y="155.8">C51 - C78</text>
<text x="8.5" y="161.5">4</text>
<text x="102.4" y="158.6">A6</text>
<text x="102.4" y="161.5">A7</text>
<text x="116.1" y="156.5">5</text>
<text x="116.1" y="159.3">4</text>
<text x="144.2" y="156.5">17</text>
<text x="144.2" y="159.3">18</text>
<text x="150.8" y="158.6">AD6</text>
<text x="150.8" y="161.5">AD7</text>
<text x="224.8" y="161.5">1</text>
<text x="233.3" y="161.5">2</text>
<text x="256" y="161.5">28</text>
<text x="264.6" y="161.5">29</text>
<text x="23.6" y="162.2">13</text>
<text x="41.8" y="162.2">12</text>
<text x="52" y="162.2">11</text>
<text x="70.3" y="162.2">10</text>
<text x="102.4" y="164.3">A8</text>
<text x="102.4" y="167.1">A9</text>
<text x="114.6" y="165">25</text>
<text x="114.6" y="167.8">24</text>
<text x="116.1" y="162.2">3</text>
<text x="144.2" y="162.2">19</text>
<text x="187.2" y="167.8">9</text>
<text x="204" y="167.8">8</text>
<text x="241.8" y="167.1">- - - -</text>
<text x="76.8" y="170.2">VCC</text>
<text x="102.4" y="170">A10</text>
<text x="102.4" y="172.8">A11</text>
<text x="114.6" y="170.7">21</text>
<text x="114.6" y="173.5">23</text>
<text x="102.4" y="175.7">A12</text>
<text x="102.4" y="178.5">A13</text>
<text x="114.6" y="179.2">26</text>
<text x="116.1" y="176.4">2</text>
<text x="114.6" y="182.1">27</text>
<text x="170.7" y="184.4">Title</text>
<text x="114.6" y="187.8">20</text>
<text x="114.6" y="190.6">22</text>
<text x="144.2" y="187.8">28</text>
<text x="159.9" y="188.7">VCC</text>
<text x="182.1" y="187.2">DIGIFANT II</text>
<text x="198.5" y="187.2">engin PG</text>
<text x="211.5" y="187.2">PCB2</text>
<text x="116.1" y="193.4">1</text>
<text x="144.2" y="193.4">14</text>
<text x="170.7" y="192.9">Size</text>
<text x="173.5" y="195.8">A</text>
<text x="182.1" y="192.9">Document Number</text>
<text x="182.1" y="195.8">vladm@pisem.net</text>
<text x="264.6" y="192.9">Rev</text>
<text x="267.4" y="195.8">&lt;RevCode&gt;</text>
<text x="170.7" y="201.5">Date:</text>
<text x="185.5" y="201.5">Monday, February 17, 2003</text>
<text x="227.6" y="201.5">Sheet</text>
<text x="241.8" y="201.5">1</text>
<text x="250.4" y="201.5">of</text>
<text x="258.9" y="201.5">1</text>
</g>
<g font-size="2.6" fill="#004080">
<text x="140.8" y="15.4">XT</text>
<text x="263.2" y="15.4">1</text>
<text x="38.4" y="23.9">AD2</text>
<text x="38.4" y="21.1">AD1</text>
<text x="38.4" y="18.2">AD0</text>
<text x="63.7" y="18.2">P3_0</text>
<text x="63.7" y="21.1">P3_1</text>
<text x="63.7" y="23.9">P3_2</text>
<text x="140.8" y="18.2">EX</text>
<text x="140.8" y="23.9">RESET</text>
<text x="167.2" y="23.9">PB0</text>
<text x="263.2" y="18.2">2</text>
<text x="263.2" y="21.1">3</text>
<text x="263.2" y="23.9">4</text>
<text x="38.4" y="29.6">AD4</text>
<text x="38.4" y="26.8">AD3</text>
<text x="63.7" y="26.8">P3_3</text>
<text x="63.7" y="29.6">P3_4</text>
<text x="140.8" y="29.6">XIRQ</text>
<text x="140.8" y="26.8">IRQ</text>
<text x="167.2" y="26.8">PB1</text>
<text x="167.2" y="29.6">PB2</text>
<text x="263.2" y="26.8">5</text>
<text x="263.2" y="29.6">6</text>
<text x="38.4" y="35.3">AD6</text>
<text x="38.4" y="32.5">AD5</text>
<text x="63.7" y="32.5">P3_5</text>
<text x="63.7" y="35.3">P3_6</text>
<text x="167.2" y="32.5">PB3</text>
<text x="167.2" y="35.3">PB4</text>
<text x="263.2" y="32.5">7</text>
<text x="263.2" y="35.3">8</text>
<text x="38.4" y="38.2">AD7</text>
<text x="63.7" y="38.2">P3_7</text>
<text x="140.8" y="41">PA0</text>
<text x="167.2" y="38.2">PB5</text>
<text x="167.2" y="41">PB6</text>
<text x="263.2" y="38.2">9</text>
<text x="263.2" y="41">10</text>
<text x="63.7" y="43.9">P4_0</text>
<text x="63.7" y="46.7">P4_1</text>
<text x="140.8" y="43.9">PA1</text>
<text x="140.8" y="46.7">PA2</text>
<text x="167.2" y="43.9">PB7</text>
<text x="263.2" y="43.9">11</text>
<text x="263.2" y="46.7">12</text>
<text x="38.4" y="52.4">#IRQ</text>
<text x="38.4" y="49.5">#OS3</text>
<text x="63.7" y="49.5">P4_2</text>
<text x="63.7" y="52.4">P4_3</text>
<text x="140.8" y="52.4">PA4</text>
<text x="140.8" y="49.5">PA3</text>
<text x="167.1" y="52.4">PC0</text>
<text x="263.2" y="49.5">13</text>
<text x="263.2" y="52.4">14</text>
<text x="38.4" y="55.2">#IS3</text>
<text x="63.7" y="55.2">P4_4</text>
<text x="63.7" y="58.1">P4_5</text>
<text x="140.8" y="58.1">PA6</text>
<text x="140.8" y="55.2">PA5</text>
<text x="167.1" y="55.2">PC1</text>
<text x="167.1" y="58.1">PC2</text>
<text x="263.2" y="55.2">15</text>
<text x="263.2" y="58.1">16</text>
<text x="63.7" y="60.9">P4_6</text>
<text x="63.7" y="63.8">P4_7</text>
<text x="140.8" y="60.9">PA7</text>
<text x="167.1" y="60.9">PC3</text>
<text x="167.1" y="63.8">PC4</text>
<text x="263.2" y="60.9">17</text>
<text x="263.2" y="63.8">18</text>
<text x="38.4" y="69.5">AS</text>
<text x="38.4" y="66.6">#R/W</text>
<text x="140.8" y="69.5">PE0</text>
<text x="167.1" y="66.6">PC5</text>
<text x="167.1" y="69.5">PC6</text>
<text x="263.2" y="66.6">19</text>
<text x="263.2" y="69.5">20</text>
<text x="38.4" y="72.3">E</text>
<text x="66.5" y="75.1">A0</text>
<text x="66.5" y="78">A1</text>
<text x="140.8" y="72.3">PE1</text>
<text x="140.8" y="75.1">PE2</text>
<text x="140.8" y="78">PE3</text>
<text x="167.1" y="72.3">PC7</text>
<text x="263.2" y="72.3">21</text>
<text x="263.2" y="75.1">22</text>
<text x="263.2" y="78">23</text>
<text x="38.4" y="80.8">#RESET OUT</text>
<text x="38.4" y="83.7">#RESET IN</text>
<text x="66.5" y="80.8">A2</text>
<text x="66.5" y="83.7">A3</text>
<text x="140.8" y="80.8">PE4</text>
<text x="140.8" y="83.7">PE5</text>
<text x="167.1" y="83.7">PD0</text>
<text x="263.2" y="80.8">24</text>
<text x="263.2" y="83.7">25</text>
<text x="66.5" y="86.5">A4</text>
<text x="66.5" y="89.4">A5</text>
<text x="140.8" y="86.5">PE6</text>
<text x="140.8" y="89.4">PE7</text>
<text x="167.1" y="86.5">PD1</text>
<text x="167.1" y="89.4">PD2</text>
<text x="263.2" y="86.5">26</text>
<text x="263.2" y="89.4">27</text>
<text x="38.4" y="92.2">#CS1</text>
<text x="66.5" y="92.2">A6</text>
<text x="66.5" y="95.1">A7</text>
<text x="167.1" y="92.2">PD3</text>
<text x="167.1" y="95.1">PD4</text>
<text x="263.2" y="92.2">28</text>
<text x="263.2" y="95.1">29</text>
<text x="66.5" y="97.9">A8</text>
<text x="66.5" y="100.7">A9</text>
<text x="140.8" y="100.7">VRH</text>
<text x="167.1" y="97.9">PD5</text>
<text x="38.4" y="106.4">#CS2</text>
<text x="65.1" y="103.6">A10</text>
<text x="65.1" y="106.4">A11</text>
<text x="140.8" y="103.6">VRL</text>
<text x="164.4" y="103.6">MODA</text>
<text x="164.4" y="106.4">MODB</text>
<text x="65.1" y="109.3">A12</text>
<text x="65.1" y="112.1">A13</text>
<text x="140.8" y="112.1">VDD</text>
<text x="170.4" y="112.1">E</text>
<text x="38.4" y="115">VDD</text>
<text x="38.4" y="117.8">VSS</text>
<text x="65.1" y="115">A14</text>
<text x="65.1" y="117.8">A15</text>
<text x="140.8" y="115">VSS</text>
<text x="167.1" y="117.8">R/W</text>
<text x="168.7" y="115">AS</text>
<text x="120.9" y="143.4">A0</text>
<text x="137.4" y="143.4">O0</text>
<text x="120.9" y="146.3">A1</text>
<text x="120.9" y="149.1">A2</text>
<text x="137.4" y="146.3">O1</text>
<text x="137.4" y="149.1">O2</text>
<text x="120.9" y="152">A3</text>
<text x="120.9" y="154.8">A4</text>
<text x="137.4" y="152">O3</text>
<text x="137.4" y="154.8">O4</text>
<text x="120.9" y="157.6">A5</text>
<text x="120.9" y="160.5">A6</text>
<text x="137.4" y="157.6">O5</text>
<text x="137.4" y="160.5">O6</text>
<text x="120.9" y="163.3">A7</text>
<text x="120.9" y="166.2">A8</text>
<text x="137.4" y="163.3">O7</text>
<text x="120.9" y="169">A9</text>
<text x="120.9" y="171.9">A10</text>
<text x="120.9" y="174.7">A11</text>
<text x="120.9" y="177.6">A12</text>
<text x="120.9" y="180.4">A13</text>
<text x="120.9" y="183.2">A14</text>
<text x="120.9" y="188.9">CE</text>
<text x="120.9" y="191.8">OE</text>
<text x="135.4" y="188.9">VCC</text>
<text x="120.9" y="194.6">VPP</text>
<text x="135.1" y="194.6">GND</text>
</g>
<g font-size="2.6" fill="#f0f">
<text x="51.2" y="56.4">U2</text>
<text x="48.4" y="62.1">68HC25</text>
</g>
<g font-size="2">
<text x="29.9" y="2.1">5</text>
<text x="83.9" y="2.1">4</text>
<text x="138" y="2.1">3</text>
<text x="192" y="2.1">2</text>
<text x="246.1" y="2.1">1</text>
<text x=".7" y="29.6">D</text>
<text x="273.8" y="29.6">D</text>
<text x=".7" y="79.4">C</text>
<text x="273.8" y="79.4">C</text>
<text x=".7" y="129.1">B</text>
<text x="273.8" y="129.1">B</text>
<text x=".7" y="178.9">A</text>
<text x="273.8" y="178.9">A</text>
<text x="29.9" y="204.1">5</text>
<text x="83.9" y="204.1">4</text>
<text x="138" y="204.1">3</text>
<text x="192" y="204.1">2</text>
<text x="246.1" y="204.1">1</text>
</g>
</svg>
